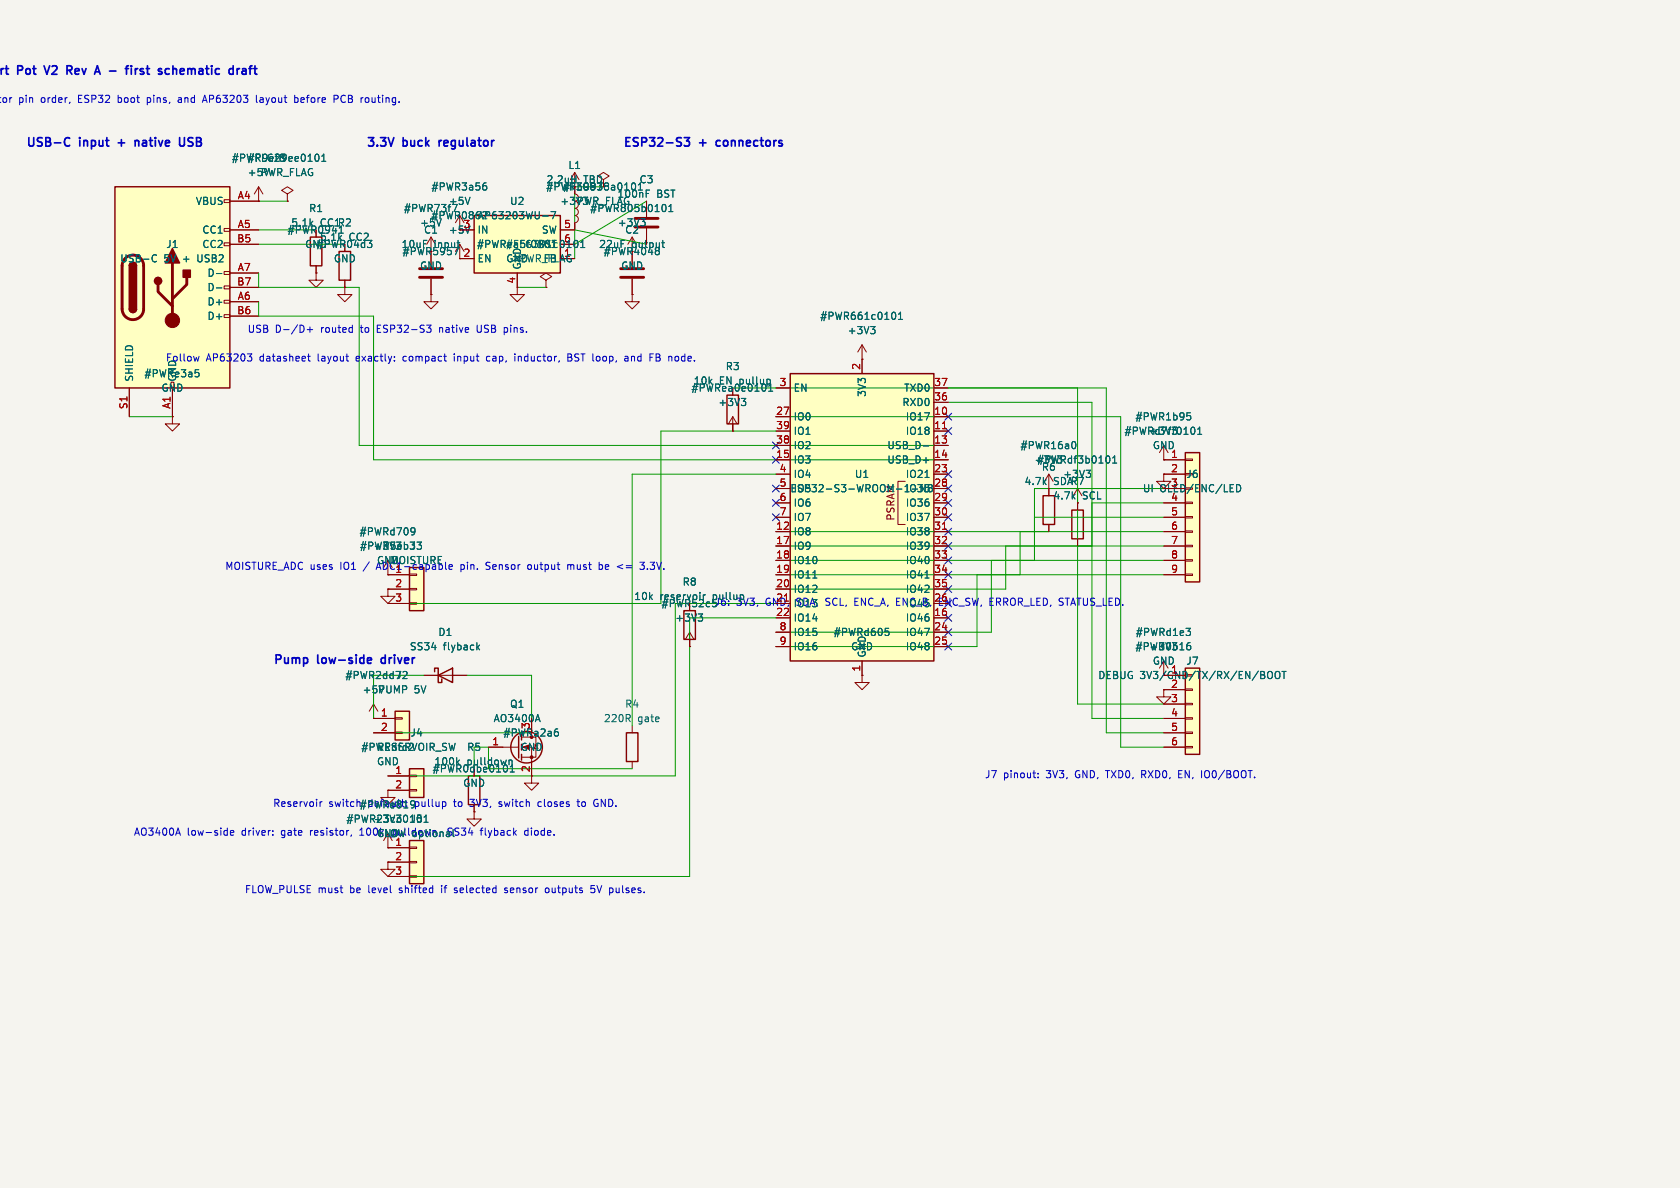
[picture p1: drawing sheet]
<svg xmlns="http://www.w3.org/2000/svg" width="297mm" height="210mm" viewBox="0 0 297 210" stroke-linecap="round" stroke-linejoin="round" font-family="sans-serif">
<path d="M0 0h297v210h-297z" fill="#f5f4ef" stroke="#f5f4ef" stroke-width=".18"/>
<path d="M81.3 43.2l-.8 1.3M81.3 43.2l.7 1.3M81.3 43.2v2.5M74.9 119.4h7.6M111.8 128.3v1.2M111.8 134.6v1.3" fill="none" stroke="#840000" stroke-width=".18"/>
<path d="M83.1 39.9l-.4 1.3M84.4 114.4l.4 .5M84.8 114l-.5 .5" fill="none" stroke="#006464" stroke-width=".18"/>
<path d="M76.8 118.7v-.6h.7v2.6h.6v-.7M77.5 119.4l2.5-1.3v2.6zM110.7 129.5h2.1v5.1h-2.1z" fill="none" stroke="#840000" stroke-width=".25"/>
<path d="M72.4 100.3h2.5v7.7h-2.5z" fill="#ffffc2"/>
<g fill="none" stroke="#840000" stroke-width=".25">
<path d="M59.9 44.5h2.1v5h-2.1zM72.4 100.3h2.5v7.7h-2.5zM91.7 130.2v3.8M92.2 133.4v1"/>
<circle cx="93.1" cy="132.1" r="2.79"/>
</g>
<g fill="none" stroke="#840000" stroke-width=".18">
<path d="M45.7 35.6h.1M45.7 33l-.7 1.3M45.7 33l.8 1.3M45.7 33v2.6M50.8 34.3l1-.6-1-.7-1 .7 1 .6v1.3M50.8 35.6h.1M101.6 30.5l-.8 1.3M101.6 30.5l.8 1.3M101.6 30.5v2.5M55.9 48.3v1.2h1.2l-1.2 1.3-1.3-1.3h1.3M55.9 48.3h.1M61 50.8v1.3h1.2l-1.2 1.2-1.3-1.2h1.3"/>
<path d="M61 50.8h.1M61 49.5v1.3M96.5 49.5l1-.6-1-.6-1 .6 1 .6v1.3M96.5 50.8h.1M152.4 63.5h.1M152.4 61l-.8 1.2M152.4 61l.8 1.2M152.4 61v2.5M68.6 104.1v1.3h1.2l-1.2 1.3-1.3-1.3h1.3M68.6 104.1h.1M68.6 101.6h3.8M68.6 104.1h3.8"/>
<path d="M68.6 106.7h3.8M72.4 104h1.3v.3h-1.3zM72.4 106.6h1.3v.2h-1.3zM86.4 132.1h5.3M92.2 130.3h2.5v3.6h-2.5M92.2 132.1h1.8v6.3h1.2l-1.2 1.3-1.3-1.3h1.3M94 127v2.5M68.6 149.9h.1M68.6 147.3v2.6M83.8 143.5v1.3h1.3l-1.3 1.3-1.3-1.3h1.3"/>
</g>
<g fill="none" stroke="#006464" stroke-width=".18">
<path d="M56.2 27.3l.2 .4-.2 .8M56.9 28.5h.7M56.9 27.6l.3-.4v1.3M60.3 39.9v1.3M60 41.2h.7M65.7 43.2l-.1 .5-.5 .1M101.8 42.5a.68 .68 0 0 1 .4 .6 .68 .68 0 0 1-.4 .7M102.7 43.8h.7M102.7 42.9l.3-.4v1.3M153.9 57.7h.8l-.4 .5M154.5 58.2l.2 .3v.3l-.2 .2M157.9 55.2a.68 .68 0 0 1 .5 .6 .68 .68 0 0 1-.5 .7"/>
<path d="M158.8 56.5h.8M158.8 55.6l.4-.4v1.3M90.2 136.5h.7M90.2 135.6l.4-.4v1.3M95.1 126.3l.4 1.3M98.2 129.3h.3l.2 .3v.4l-.5 .1M98.4 128.8h.2"/>
</g>
<circle cx="94" cy="133.9" r=".25" fill="#840000" stroke="#840000" stroke-width=".18"/>
<path d="M139.7 66h25.4v50.8h-25.4z" fill="#ffffc2"/>
<path d="M128.5 69.9h2.1v5h-2.1zM139.7 66h25.4v50.8h-25.4z" fill="none" stroke="#840000" stroke-width=".25"/>
<g fill="none" stroke="#840000" stroke-width=".18">
<path d="M129.5 74.9v1.3M137.2 68.6h2.5M137.2 73.7h2.5M137.2 76.2h2.5M137.2 78.7h2.5M152.4 63.5v2.5M165.1 68.6h2.5M165.1 73.7h2.5M165.1 76.2h2.5M165.1 78.7h2.5M165.1 71.1h2.5M137.2 81.3h2.5"/>
<path d="M137.2 83.8h2.5M137.2 86.4h2.5M137.2 88.9h2.5M137.2 91.4h2.5M137.2 94h2.5M137.2 96.5h2.5M137.2 99.1h2.5M160 85.1h-1.3v7.6h1.3M165.1 81.3h2.5M165.1 83.8h2.5M165.1 86.4h2.5M165.1 88.9h2.5"/>
<path d="M165.1 91.4h2.5M165.1 94h2.5M165.1 96.5h2.5M165.1 99.1h2.5M137.2 101.6h2.5M137.2 104.1h2.5M137.2 109.2h2.5M137.2 111.8h2.5M137.2 114.3h2.5M152.4 116.8v2.6M165.1 101.6h2.5M165.1 104.1h2.5"/>
<path d="M165.1 109.2h2.5M165.1 111.8h2.5M165.1 114.3h2.5M165.1 106.7h2.5"/>
</g>
<path d="M136.1 67.1l.1 .2-.1 .5M163.2 78.8h1M163.5 84.4h.7M164.3 85.7h.3M164.3 86.2h.3M164.3 86.9h.3M164.8 86.7v.1M143.7 102.2h.7M163.5 102.2h.7" fill="none" stroke="#006464" stroke-width=".18"/>
<path d="M166.6 75.8h.7M166.6 93.6h.7" fill="none" stroke="#a90000" stroke-width=".18"/>
<path d="M20.3 33h20.3v35.6h-20.3z" fill="#ffffc2"/>
<g fill="none" stroke="#840000" stroke-width=".18">
<path d="M39.6 35.3h1v.5h-1zM40.6 35.6h5.1M106.7 31.8l1-.7-1-.6-1 .6 1 .7v1.2M114.3 35.6v2.8M39.6 40.4h1v.5h-1zM39.6 42.9h1v.5h-1zM39.6 48h1v.5h-1zM39.6 50.5h1v.6h-1zM39.6 53.1h1v.5h-1zM39.6 55.6h1v.5h-1zM40.6 40.6h5.1M40.6 43.2h5.1"/>
<path d="M40.6 48.3h5.1M40.6 50.8h5.1M40.6 53.3h5.1M40.6 55.9h5.1M55.9 47v1.3M111.8 52.1v1.2h1.2l-1.2 1.3-1.3-1.3h1.3M111.8 52.1h.1M111.8 41.9v5.3M111.8 49.3v2.8M111.8 41.9l-.8 1.3M111.8 41.9l.7 1.3M114.3 40.4v2.8"/>
<path d="M22.9 68.6v5.1M30.5 73.7v1.2h1.2l-1.2 1.3-1.3-1.3h1.3M30.5 73.7h.1M30.5 68.6v5.1M129.5 76.2h.1M129.5 73.7l-.7 1.2M129.5 73.7l.8 1.2M129.5 73.7v2.5M152.4 119.4v1.3h1.3l-1.3 1.2-1.3-1.2h1.3M152.4 119.4h.1M68.6 139.7v1.3h1.2l-1.2 1.2-1.3-1.2h1.3M68.6 139.7h.1"/>
</g>
<path d="M20.3 33h20.3v35.6h-20.3zM22.9 54.6a.64 .64 0 0 0 .6 .6 .64 .64 0 0 0 .6-.6M54.9 41.9h2v5.1h-2zM82.8 137.2h2v5h-2z" fill="none" stroke="#840000" stroke-width=".25"/>
<path d="M112.3 38.6h4M22.1 45.7a1.9 1.9 0 0 1 2.1-.5 1.9 1.9 0 0 1 1.2 1.8v7.6a1.91 1.91 0 0 1-1.9 1.9 1.91 1.91 0 0 1-1.9-1.9v-7.8l.2-.6zM27.9 50.3v1.3l2.6 2.5M30.5 46.5v10.1M33 49v1.3l-2.5 2.5M109.7 47.5h4.1M109.7 49h4.1M112.3 40.1h4" fill="none" stroke="#840000" stroke-width=".51"/>
<g fill="#840000" stroke="#840000" stroke-width=".25">
<path d="M22.9 47h1.2v7.6h-1.2z"/>
<path d="M22.9 54.6h1.2a.64 .64 0 0 1-.6 .6 .64 .64 0 0 1-.6-.6z"/>
<path d="M30.5 43.9l1.2 2.6h-2.5z"/>
<path d="M32.4 47.8h1.3v1.2h-1.3z"/>
<circle cx="27.9" cy="49.7" r=".63"/>
</g>
<circle cx="30.5" cy="56.6" r="1.27" fill="#840000" stroke="#840000" stroke-width=".18"/>
<g fill="none" stroke="#006464" stroke-width=".18">
<path d="M111.9 32.3l.4 .3v.8M113.2 32.3v1.3M113.3 38.7h.8l-.5 .5M113.8 39.2l.3 .2v.3l-.3 .2M114.2 34.2h.5M114.2 33.6h.6M117.4 36.1a.79 .79 0 0 1 0 1.3M118.2 37.4h.8M118.2 36.5l.4-.4v1.3M27.1 45.1l.3-.1 .3 .2M27.7 46.2l-.3 .1-.3-.1M38.3 48.4h.9"/>
<path d="M38.3 50.9h.9M116.4 45h-.3M117 42.9h.5M117.2 42.5v1.1l.3 .2M34.5 65.3h.6M35 65.8l.2 .3v.3l-.2 .2M131.1 70.4h.7l-.4 .5M131.6 70.9l.2 .3v.3l-.2 .2M135.9 69.2h.7M136 68.2l.3-.3v1.3M156.5 111.1h.6M156.6 111.6h.3l.3 .2-.1 .5h-.5"/>
<path d="M80.9 134.7l.3 .5M81.2 134.4l-.5 .4M90 134.5l.2-.1h.3v.8"/>
</g>
<path d="M69.8 125.7h2.6v5.1h-2.6z" fill="#ffffc2"/>
<path d="M69.8 125.7h2.6v5.1h-2.6z" fill="none" stroke="#840000" stroke-width=".25"/>
<path d="M121.9 114.3h.1M121.9 111.8l-.7 1.2M121.9 111.8l.8 1.2M121.9 111.8v2.5M66 127h3.8M66 129.5h3.8M69.8 126.9h1.3v.2h-1.3zM69.8 129.4h1.3v.3h-1.3z" fill="none" stroke="#840000" stroke-width=".18"/>
<path d="M123.4 108.5h.8l-.4 .5M124 109l.2 .3v.3l-.2 .2M126.5 107.2l-.4 .1" fill="none" stroke="#006464" stroke-width=".18"/>
<path d="M72.4 135.9h2.5v5.1h-2.5z" fill="#ffffc2"/>
<path d="M120.9 108h2v5h-2zM72.4 135.9h2.5v5.1h-2.5z" fill="none" stroke="#840000" stroke-width=".25"/>
<g fill="none" stroke="#840000" stroke-width=".18">
<path d="M81.3 38.1v2.5M76.2 41.9l-.8 1.3M76.2 41.9l.8 1.3M76.2 41.9v5.3M76.2 49.3v2.8M121.9 113v1.3M66 127h.1M66 124.5l-.7 1.2M66 124.5l.8 1.2M66 124.5v2.5M68.6 137.2h3.8M68.6 139.7h3.8"/>
<path d="M72.4 137h1.3v.3h-1.3zM72.4 139.6h1.3v.2h-1.3zM68.6 152.4v1.3h1.2l-1.2 1.2-1.3-1.2h1.3M68.6 152.4h.1"/>
</g>
<path d="M78 38.7l-.4 1.2M80.8 36.1l-.5 1.3M83.1 34.9l-.4 1.2M85.6 32.8h.2l.3 .3-.1 .4-.4 .1M85.7 32.3h.2M80.8 42.9h.5M81 43.7l.3 .1M124.3 105.1v.9M124.7 105.1l-.4 .3M131.4 105.2l.1 .5M75 145.4h.7M75 144.5l.3-.4v1.3" fill="none" stroke="#006464" stroke-width=".18"/>
<path d="M74.2 47.5h4M74.2 49h4" fill="none" stroke="#840000" stroke-width=".51"/>
<path d="M72.4 148.6h2.5v7.6h-2.5z" fill="#ffffc2"/>
<path d="M72.4 148.6h2.5v7.6h-2.5z" fill="none" stroke="#840000" stroke-width=".25"/>
<path d="M76.2 52.1v1.2h1.3l-1.3 1.3-1.3-1.3h1.3M76.2 52.1h.1M68.6 149.9h3.8M68.6 152.4h3.8M68.6 154.9h3.8M72.4 149.7h1.3v.3h-1.3zM72.4 152.3h1.3v.2h-1.3zM72.4 154.8h1.3v.3h-1.3z" fill="none" stroke="#840000" stroke-width=".18"/>
<path d="M81.1 43.8l-.6 1.2M72.9 93.3l.4 .1a.84 .84 0 0 1-.3 1.2M73.4 93.8l-.3 .3h-.2" fill="none" stroke="#006464" stroke-width=".18"/>
<path d="M83.8 38.1h15.3v10.2h-15.3z" fill="#ffffc2"/>
<path d="M83.8 38.1h15.3v10.2h-15.3zM184.4 87.6h2v5.1h-2zM189.5 90.2h2v5.1h-2z" fill="none" stroke="#840000" stroke-width=".25"/>
<g fill="none" stroke="#840000" stroke-width=".18">
<path d="M101.6 34.3a.64 .64 0 0 1 .6 .6 .64 .64 0 0 1-.6 .7M101.6 36.8a.64 .64 0 0 1 .6 .7 .64 .64 0 0 1-.6 .6 .64 .64 0 0 1 .6 .6 .64 .64 0 0 1-.6 .7v1.2h-2.5M81.3 40.6h2.5M81.3 45.7h2.5M91.4 48.3v3.8h1.3l-1.3 1.2-1.2-1.2h1.2M185.4 86.4h.1M185.4 83.8l-.7 1.3M185.4 83.8l.8 1.3M185.4 83.8v3.8M185.4 92.7v1.3M190.5 88.9h.1M190.5 86.4v3.8"/>
<path d="M190.5 95.3v1.2M190.5 86.4l-.8 1.2M190.5 86.4l.8 1.2M205.7 116.8v2.6"/>
</g>
<path d="M95.9 38.2h1M97.4 37.4h.8l-.5 1.3M101.1 31.7h.7M101.8 31.1v1.2M189.8 78a.68 .68 0 0 1 .4 .7 .68 .68 0 0 1-.4 .6M192 83.1h.8l-.4 .5M192.6 83.6l.2 .3v.3l-.2 .2M195.9 80.6a.79 .79 0 0 1 0 1.3M196.7 81.9h.7M196.7 81l.4-.4v1.3M209.7 111.1h.8l-.5 .5M210.2 111.6l.3 .2v.3l-.3 .2" fill="none" stroke="#006464" stroke-width=".18"/>
<path d="M209.5 118.1h2.6v15.3h-2.6z" fill="#ffffc2"/>
<path d="M209.5 118.1h2.6v15.3h-2.6z" fill="none" stroke="#840000" stroke-width=".25"/>
<path d="M205.7 119.4h3.8M205.7 121.9h3.8M205.7 124.5h3.8M205.7 127h3.8M205.7 129.5h3.8M205.7 132.1h3.8M209.5 121.8h1.3v.2h-1.3zM209.5 124.3h1.3v.3h-1.3zM209.5 126.9h1.3v.2h-1.3zM209.5 129.4h1.3v.3h-1.3zM209.5 132h1.3v.2h-1.3z" fill="none" stroke="#840000" stroke-width=".18"/>
<path d="M224.2 118.9l.2-.2a.43 .43 0 0 1 .5 .4v.4a.42 .42 0 0 1-.4 .5 .42 .42 0 0 1-.4-.5zM225.6 118.8l.1-.1a.43 .43 0 0 1 .6 .4v.4a.42 .42 0 0 1-.5 .5 .42 .42 0 0 1-.4-.5v-.4zM226.6 118.7h.8M227 118.7v1.3" fill="none" stroke="#006464" stroke-width=".18"/>
<path d="M209.5 80h2.6v22.9h-2.6z" fill="#ffffc2"/>
<path d="M209.5 80h2.6v22.9h-2.6z" fill="none" stroke="#840000" stroke-width=".25"/>
<g fill="none" stroke="#840000" stroke-width=".18">
<path d="M40.6 35.6h5.1M45.7 35.6h.1M50.8 35.6h.1M101.6 39.4v1.2h-2.5M114.3 35.6v2.8M40.6 40.6h5.1M40.6 43.2h5.1M40.6 48.3h5.1M40.6 50.8h5.1M40.6 53.3h5.1M40.6 55.9h5.1M55.9 48.3h.1"/>
<path d="M55.9 47v1.3M61 50.8h.1M61 49.5v1.3M76.2 52.1h.1M76.2 44.5v2.7M76.2 49.3v2.8M81.3 40.6h2.5M81.3 45.7h2.5M91.4 48.3v2.5M96.5 50.8h.1M111.8 52.1h.1M111.8 44.5v2.7"/>
<path d="M111.8 49.3v2.8M114.3 40.4v2.8M22.9 68.6v5.1M30.5 73.7h.1M30.5 68.6v5.1M129.5 76.2h.1M129.5 74.9v1.3M137.2 68.6h2.5M137.2 73.7h2.5M137.2 76.2h2.5M137.2 78.7h2.5M152.4 63.5h.1"/>
<path d="M152.4 63.5v2.5M165.1 68.6h2.5M165.1 73.7h2.5M165.1 76.2h2.5M165.1 78.7h2.5M165.1 71.1h2.5M205.7 78.7v2.6M137.2 81.3h2.5M137.2 83.8h2.5M137.2 86.4h2.5M137.2 88.9h2.5M137.2 91.4h2.5"/>
<path d="M137.2 94h2.5M137.2 96.5h2.5M137.2 99.1h2.5M165.1 81.3h2.5M165.1 83.8h2.5M165.1 86.4h2.5M165.1 88.9h2.5M165.1 91.4h2.5M165.1 94h2.5M165.1 96.5h2.5M165.1 99.1h2.5M185.4 86.4h.1"/>
<path d="M185.4 86.4v1.2M185.4 92.7v1.3M190.5 88.9h.1M190.5 88.9v1.3M190.5 95.3v1.2M205.7 81.3h.1M205.7 83.8v1.3h1.3l-1.3 1.3-1.2-1.3h1.2M205.7 83.8h.1M205.7 81.3h3.8M205.7 83.8h3.8M205.7 86.4h3.8M205.7 88.9h3.8"/>
<path d="M205.7 91.4h3.8M205.7 94h3.8M205.7 96.5h3.8M205.7 99.1h3.8M209.5 81.2h1.3v.2h-1.3zM209.5 88.8h1.3v.2h-1.3zM209.5 91.3h1.3v.3h-1.3zM209.5 93.9h1.3v.2h-1.3zM209.5 96.4h1.3v.2h-1.3zM209.5 98.9h1.3v.3h-1.3zM68.6 104.1h.1M68.6 101.6h3.8"/>
<path d="M68.6 104.1h3.8M68.6 106.7h3.8M74.9 119.4h2.6M80 119.4h2.5M121.9 114.3h.1M121.9 113v1.3M137.2 101.6h2.5M137.2 104.1h2.5M137.2 109.2h2.5M137.2 111.8h2.5M137.2 114.3h2.5M152.4 119.4h.1"/>
<path d="M152.4 116.8v2.6M165.1 101.6h2.5M165.1 104.1h2.5M165.1 109.2h2.5M165.1 111.8h2.5M165.1 114.3h2.5M165.1 106.7h2.5M205.7 101.6h3.8M205.7 119.4h3.8M209.5 101.5h1.3v.2h-1.3zM66 127h.1M66 127h3.8"/>
<path d="M66 129.5h3.8M68.6 139.7h.1M68.6 137.2h3.8M68.6 139.7h3.8M86.4 132.1h2.5M94 127v2.5M94 134.6v2.6M205.7 121.9v1.3h1.3l-1.3 1.3-1.2-1.3h1.2M205.7 121.9h.1M205.7 127h3.8M205.7 129.5h3.8M205.7 132.1h3.8"/>
<path d="M205.7 121.9h3.8M205.7 124.5h3.8M68.6 149.9h.1M68.6 152.4h.1M68.6 149.9h3.8M68.6 152.4h3.8M68.6 154.9h3.8"/>
</g>
<g fill="none" stroke="#006464" stroke-width=".18">
<path d="M56.2 27.3l.2 .4-.2 .8M56.9 28.5h.7M56.9 27.6l.3-.4v1.3M60.3 39.9v1.3M78 38.7l-.4 1.2M80.8 36.1l-.5 1.3M83.1 34.9l-.4 1.2M83.1 39.9l-.4 1.3M85.6 32.8h.2l.3 .3-.1 .4-.4 .1M85.7 32.3h.2M95.9 38.2h1M97.4 37.4h.8l-.5 1.3"/>
<path d="M101.1 31.7h.7M101.8 31.1v1.2M111.9 32.3l.4 .3v.8M113.2 32.3v1.3M113.3 38.7h.8l-.5 .5M113.8 39.2l.3 .2v.3l-.3 .2M114.2 34.2h.5M114.2 33.6h.6M117.4 36.1a.79 .79 0 0 1 0 1.3M118.2 37.4h.8M118.2 36.5l.4-.4v1.3M27.1 45.1l.3-.1 .3 .2"/>
<path d="M27.7 46.2l-.3 .1-.3-.1M38.3 48.4h.9M38.3 50.9h.9M60 41.2h.7M65.7 43.2l-.1 .5-.5 .1M80.8 42.9h.5M81 43.7l.3 .1M81.1 43.8l-.6 1.2M101.8 42.5a.68 .68 0 0 1 .4 .6 .68 .68 0 0 1-.4 .7M102.7 43.8h.7M102.7 42.9l.3-.4v1.3M116.4 45h-.3"/>
<path d="M117 42.9h.5M117.2 42.5v1.1l.3 .2M153.9 57.7h.8l-.4 .5M154.5 58.2l.2 .3v.3l-.2 .2M157.9 55.2a.68 .68 0 0 1 .5 .6 .68 .68 0 0 1-.5 .7M158.8 56.5h.8M158.8 55.6l.4-.4v1.3M34.5 65.3h.6M35 65.8l.2 .3v.3l-.2 .2M131.1 70.4h.7l-.4 .5M131.6 70.9l.2 .3v.3l-.2 .2M135.9 69.2h.7"/>
<path d="M136 68.2l.3-.3v1.3M136.1 67.1l.1 .2-.1 .5M163.2 78.8h1M189.8 78a.68 .68 0 0 1 .4 .7 .68 .68 0 0 1-.4 .6M209.9 73h.6M210 73.5h.3l.2 .2v.4l-.5 .1M210.9 75.5a.79 .79 0 0 1 0 1.3M211.7 76.8h.8M211.7 75.9l.4-.4v1.3M72.9 93.3l.4 .1a.84 .84 0 0 1-.3 1.2M73.4 93.8l-.3 .3h-.2M163.5 84.4h.7"/>
<path d="M164.3 85.7h.3M164.3 86.9h.3M164.3 86.2h.3M164.8 86.7v.1M192 83.1h.8l-.4 .5M192.6 83.6l.2 .3v.3l-.2 .2M195.9 80.6a.79 .79 0 0 1 0 1.3M196.7 81.9h.7M196.7 81l.4-.4v1.3M218.6 85.7a.64 .64 0 0 1 .8 .6 .64 .64 0 0 1-.8 .6zM84.4 114.4l.4 .5M84.8 114l-.5 .5"/>
<path d="M123.4 108.5h.8l-.4 .5M124 109l.2 .3v.3l-.2 .2M124.3 105.1v.9M124.7 105.1l-.4 .3M126.5 107.2l-.4 .1M131.4 105.2l.1 .5M143.7 102.2h.7M156.5 111.1h.6M156.6 111.6h.3l.3 .2-.1 .5h-.5M163.5 102.2h.7M209.7 111.1h.8l-.5 .5M210 114.1h.3l.2 .2v.5l-.5 .1"/>
<path d="M210.2 113.6h.2M210.2 111.6l.3 .2v.3l-.3 .2M224.2 118.9l.2-.2a.43 .43 0 0 1 .5 .4v.4a.42 .42 0 0 1-.4 .5 .42 .42 0 0 1-.4-.5zM225.6 118.8l.1-.1a.43 .43 0 0 1 .6 .4v.4a.42 .42 0 0 1-.5 .5 .42 .42 0 0 1-.4-.5v-.4zM226.6 118.7h.8M227 118.7v1.3M80.9 134.7l.3 .5M81.2 134.4l-.5 .4M90 134.5l.2-.1h.3v.8M90.2 136.5h.7M90.2 135.6l.4-.4v1.3M95.1 126.3l.4 1.3"/>
<path d="M98.2 129.3h.3l.2 .3v.4l-.5 .1M98.4 128.8h.2M75 145.4h.7M75 144.5l.3-.4v1.3"/>
</g>
<g fill="none" stroke="#009600" stroke-width=".18">
<path d="M45.7 35.6h5.1M106.7 33h-5.1v12.7M114.3 35.6l-12.7 7.6M45.7 53.3v2.6h20.3v25.4h101.6M45.7 48.3v2.5h17.8v27.9h104.1M45.7 40.6h10.2M45.7 43.2h15.3M91.4 50.8h5.1M101.6 40.6l12.7 2.6M22.9 73.7h7.6M129.5 68.6h66.1v60.9h10.1M137.2 76.2h-20.4v30.5h-48.2"/>
<path d="M137.2 73.7h60.9v58.4h7.6M167.6 71.1h25.4v55.9h12.7M190.5 68.6v55.9h15.2M137.2 83.8h-25.4v44.5M137.2 94h68.5M137.2 96.5h68.5M137.2 99.1h68.5M175.3 99.1v12.7h-38.1M177.8 96.5v7.6h-40.6M180.3 94v7.6M182.9 91.4h22.8M193 88.9h12.7"/>
<path d="M205.7 86.4h-22.8v12.7M74.9 119.4h-8.9v7.6M82.5 119.4h11.5v10.1h-28M137.2 106.7h-17.8v30.5h-50.8M137.2 109.2h-15.3v45.7h-53.3M137.2 101.6h68.5M172.7 101.6v12.7h-35.5M83.8 135.9v-3.8h2.6v3.8h25.4"/>
</g>
<g fill="none" stroke="#000084" stroke-width=".18">
<path d="M136.6 78.1l1.2 1.2M137.8 78.1l-1.2 1.2M167 75.6l1.2 1.2M167 73.1l1.2 1.2M168.2 75.6l-1.2 1.2M168.2 73.1l-1.2 1.2M136.6 80.7l1.2 1.2M136.6 85.8l1.2 1.2M136.6 88.3l1.2 1.2M136.6 90.8l1.2 1.2M137.8 80.7l-1.2 1.2M137.8 85.8l-1.2 1.2"/>
<path d="M137.8 88.3l-1.2 1.2M137.8 90.8l-1.2 1.2M167 93.4l1.2 1.2M167 88.3l1.2 1.2M167 90.8l1.2 1.2M167 83.2l1.2 1.2M167 85.8l1.2 1.2M167 95.9l1.2 1.2M167 98.5l1.2 1.2M168.2 93.4l-1.2 1.2M168.2 88.3l-1.2 1.2M168.2 90.8l-1.2 1.2"/>
<path d="M168.2 83.2l-1.2 1.2M168.2 85.8l-1.2 1.2M168.2 95.9l-1.2 1.2M168.2 98.5l-1.2 1.2M167 108.6l1.2 1.2M167 111.2l1.2 1.2M167 113.7l1.2 1.2M167 103.5l1.2 1.2M167 101l1.2 1.2M168.2 108.6l-1.2 1.2M168.2 111.2l-1.2 1.2M168.2 113.7l-1.2 1.2"/>
<path d="M168.2 103.5l-1.2 1.2M168.2 101l-1.2 1.2"/>
</g>
<g fill="none" stroke="#0000c2" stroke-width=".18">
<path d="M2.1 17.3l-.4 .2M7.4 17.3l-.1 .2 .1 .5M13.9 17.4h.4M14.5 16.8h-.6v1.3h.6M20.9 17.3h.4l.1 .1M20.9 16.8v1.3M21.4 18l-.1 .1-.4-.1M26 17.3h.4l.2 .2-.1 .5h-.5M26 17.3v1.2M31.5 17.3h.5l.1 .8M32.1 17.6h-.4l-.2 .2 .2 .3 .4-.1M35.9 17.7h.6"/>
<path d="M36.2 16.8l.4 1.3M45.4 18l.1 .1M46 17.3h.5v.8M46.5 17.6h-.4l-.2 .2 .2 .3 .4-.1M52.2 17.3h.4l.1 .2-.1 .5-.4 .1M53.7 17.3h-.3l-.2 .1v.6h.5M53.8 17.6l-.6 .1M59.7 16.9l.1 .2-.1 .3M61 16.9a.59 .59 0 0 0-.7 .6 .59 .59 0 0 0 .7 .5M65.8 17.3v.7M54.3 58.3h1M54.8 57.8v.9"/>
<path d="M75.4 57.5h.8l-.4 .5 .3 .1 .1 .4-.2 .2h-.4M77.7 57.9v.8M77.9 57.9l-.2 .1M84.4 57.5v1l.1 .2h.3M89.3 57.9l.4 .1M89.7 58.6l-.4 .1M35.2 63l-.2 .8-.3-.6M43.7 62.6h.8l-.4 .4M44.3 63l.2 .3v.3l-.2 .2M54.4 63h.5M54.5 62.6v1l.4 .2M71.5 63l-.3 .2v.4l.3 .2"/>
<path d="M80.3 62.6v.1M80.3 63v.8M86.6 63h-.4l-.2 .2 .1 .6h.5M91 62.6v.1M91 63v.8M91.6 63v.8M91.8 63l-.2 .1M100.4 62.6h.4l.3 .2-.3 .4 .3 .1v.3l-.2 .2h-.5zM100.4 63.2h.4M110.6 63h.4v.8M111 63.8h-.4M111 63.3h-.4"/>
<path d="M111.6 63v.8M111.8 63l-.2 .1M116 63.2h.4M116.4 63.2h.2M116.5 62.6h-.5v1.2h.5M116.5 63.1l-.1 .1M119.7 63l.3 .2M120 63.6l-.3 .2M81.5 99.8v1.3M81.6 99.8l-.1 .1M86.5 99.4h-.4l-.2 .2 .1 .3 .4 .2M93.8 99.9l-.3-.1-.2 .3v.4l.2 .2 .3-.1"/>
<path d="M100.4 99.9l.3-.1 .2 .2M100.4 99.8v.9M100.9 100v.7M101.1 99.8l-.2 .2M105.9 99.9l.4-.1 .2 .3-.1 .5h-.5M110.1 99.8l-1 .4 1 .3M113.1 99.4h.8l-.4 .5 .3 .1 .1 .4-.2 .3h-.4M79.4 100.2l.6-.1-.1-.2-.3-.1-.2 .2v.6h.5M81.5 100.6l.1 .1M85.9 100.6l.5 .1M114.5 100.5v.2M151.1 106.3h.5"/>
<path d="M151.7 105.7h-.6v1.3h.6M175 107h.6M175 105.7h.6M183.5 137.4v.1M183.5 136.7v.1M201.8 136.9h.5M202.3 136.2h-.5v1.3M208.4 136.8h.4M209 136.2h-.6v1.3h.6M213 136.4v.9M31.5 146.4l.4 1.2M40.1 146.8l.1 .1"/>
<path d="M40.2 146.4v1.2M40.2 147.6h-.1M40.7 147.2l.6-.1v-.2l-.4-.1-.2 .2 .1 .6h.5M48.2 147.5v.1M48.2 146.9v.1M56.6 141.7v.9M56.9 141.7l-.3 .3M62.1 147.6l-.1 .2M63.6 147.6h.7M63.8 146.6l-.2 .1M78.1 156.5v.2M78.1 157v.8"/>
<path d="M79.4 147l.4 .1M79.4 146.4h.5M79.8 147.6h-.4M80.3 157.7l.4 .1M80.7 157l-.4 .1 .1 .2 .3 .1M83.1 141.3h.8M83.1 142.4l.1 .2M84.9 146.8h.5M85.4 146.4h-.3M88.2 142.5l.4 .1M88.6 141.7l-.4 .2 .1 .2h.3M89.7 157h-.3l-.2 .2 .5 .4"/>
<path d="M89.7 157.6l-.1 .2-.4-.1M93.3 146.9l-.3-.1-.3 .2 .2 .6h.4M93.3 146.4v1.2M95.7 141.8l-.4-.1-.2 .3 .1 .5h.5M96.5 157.1l.1-.1 .4 .1 .1 .5-.2 .1-.3 .1-.1-.1zM102 141.7h.5M102.2 141.3v1.1l.3 .2M105.1 156.5h-.6l-.1 .6 .2-.1 .4 .1 .2 .2-.1 .4-.2 .1-.5-.1M105.4 141.3l.3 .1M105.5 142h.2v.4l-.3 .2"/>
</g>
<g fill="none" stroke="#0000c2" stroke-width=".3">
<path d="M.9 12.1h.6M1.4 13.1h.1M7.8 11.6l.5 1.5M11.9 12.4h.5M12.2 12.4l.5 .7M12.4 11.6h-.5v1.5M16.9 12.7h.7M17.2 11.6l.5 1.5M22.1 12.1h.6M22.7 11.6l-.3 .2v1.3M23.2 11.6v.2M23.2 12.1v1"/>
<path d="M23.9 12.1v1M24.4 12.1l-.3 .1-.2 .2M29.8 12.1l.1 .1M29.9 13.1h-.1M30.6 11.6v1.5M31 12.1l-.4 .2M42.9 12.2h.5l.1 .9M43.5 12.5l-.5 .1a.29 .29 0 0 0-.2 .2 .29 .29 0 0 0 .2 .3h.5M44 12.1h.6M11.7 24.4l.3-.1 .3 .2M12.3 25.7l-.3 .1h-.3M23.9 24.8v1"/>
<path d="M24.5 24.9l-.4-.1-.2 .2M31.7 24.3v1.2l.3 .3h.5l.1-.3v-1.2M69.6 24.3l-.5 1.5M120.2 24.3l.3 .1M120.4 25.3v.4M121 24.3h.9l-.5 .6 .4 .1v.7l-.2 .1h-.4l-.2-.1M65 117.2h.6M65 116.3h.5l.2 .3-.7 .2"/>
</g>
<path d="M166.6 75.8h.7M166.6 93.6h.7" fill="none" stroke="#a90000" stroke-width=".18"/>
<g font-size="2.1" fill="#0000c2">
<text x="-.8" y="13.7">rt</text>
<text x="3.1" y="13.7">Pot</text>
<text x="8.5" y="13.7">V2</text>
<text x="13" y="13.7">Rev</text>
<text x="18.7" y="13.7">A</text>
<text x="25.3" y="13.7">first</text>
<text x="31.6" y="13.7">schematic</text>
<text x="44.7" y="13.7">draft</text>
<text x="4.4" y="26.4">USB-C</text>
<text x="14" y="26.4">input</text>
<text x="21.4" y="26.4">+</text>
<text x="25" y="26.4">native</text>
<text x="33.5" y="26.4">USB</text>
<text x="64.6" y="26.4">3.3V</text>
<text x="71.2" y="26.4">buck</text>
<text x="78.2" y="26.4">regulator</text>
<text x="110" y="26.4">ESP32-S3</text>
<text x="123.6" y="26.4">+</text>
<text x="127.2" y="26.4">connectors</text>
<text x="48.2" y="117.8">Pump</text>
<text x="56.1" y="117.8">low-side</text>
<text x="68" y="117.8">driver</text>
</g>
<g font-size="1.8" fill="#0000c2">
<text x="-1" y="18.4">tor</text>
<text x="3.9" y="18.4">pin</text>
<text x="8" y="18.4">order,</text>
<text x="14.7" y="18.4">ESP32</text>
<text x="21.9" y="18.4">boot</text>
<text x="27.3" y="18.4">pins,</text>
<text x="33" y="18.4">and</text>
<text x="37.6" y="18.4">AP63203</text>
<text x="47.2" y="18.4">layout</text>
<text x="54.1" y="18.4">before</text>
<text x="61.3" y="18.4">PCB</text>
<text x="66.3" y="18.4">routing.</text>
<text x="43.7" y="59">USB</text>
<text x="48.7" y="59">D-/D+</text>
<text x="56.9" y="59">routed</text>
<text x="64.1" y="59">to</text>
<text x="67.1" y="59">ESP32-S3</text>
<text x="78.3" y="59">native</text>
<text x="85.2" y="59">USB</text>
<text x="90.2" y="59">pins.</text>
<text x="29.2" y="64.1">Follow</text>
<text x="36.4" y="64.1">AP63203</text>
<text x="46" y="64.1">datasheet</text>
<text x="56.4" y="64.1">layout</text>
<text x="63.4" y="64.1">exactly:</text>
<text x="71.9" y="64.1">compact</text>
<text x="81.1" y="64.1">input</text>
<text x="87.1" y="64.1">cap,</text>
<text x="92.2" y="64.1">inductor,</text>
<text x="101.8" y="64.1">BST loop,</text>
<text x="112.3" y="64.1">and</text>
<text x="116.9" y="64.1">FB</text>
<text x="120.5" y="64.1">node.</text>
<text x="39.7" y="100.9">MOISTURE_ADC uses</text>
<text x="60.3" y="100.9">IO1</text>
<text x="64.6" y="100.9">/</text>
<text x="82.1" y="100.9">pin.</text>
<text x="86.8" y="100.9">Sensor</text>
<text x="94.4" y="100.9">output</text>
<text x="101.6" y="100.9">must</text>
<text x="107.3" y="100.9">be</text>
<text x="110.8" y="100.9">&lt;=</text>
<text x="115.1" y="100.9">3.3V.</text>
<text x="141.1" y="107.3">SDA, SCL,</text>
<text x="151.7" y="107.3">ENC_A, ENC_B,</text>
<text x="167.1" y="107.3">ENC_SW,</text>
<text x="176.2" y="107.3">ERROR_LED, STATUS_LED.</text>
<text x="174" y="137.8">J7</text>
<text x="177.4" y="137.8">pinout:</text>
<text x="185.1" y="137.8">3V3,</text>
<text x="190.4" y="137.8">GND, TXD0,</text>
<text x="202.5" y="137.8">RXD0,</text>
<text x="209.2" y="137.8">EN,</text>
<text x="213.4" y="137.8">IO0/BOOT.</text>
<text x="48.2" y="142.9">Reservoir</text>
<text x="80.8" y="142.9">to</text>
<text x="89.1" y="142.9">switch</text>
<text x="96.2" y="142.9">closes</text>
<text x="103.4" y="142.9">to</text>
<text x="106.4" y="142.9">GND.</text>
<text x="23.6" y="147.9">AO3400A</text>
<text x="33.1" y="147.9">low-side</text>
<text x="42.9" y="147.9">driver:</text>
<text x="50" y="147.9">gate</text>
<text x="55.3" y="147.9">resistor,</text>
<text x="86.3" y="147.9">flyback</text>
<text x="94.2" y="147.9">diode.</text>
<text x="43.2" y="158.1">FLOW_PULSE must</text>
<text x="62" y="158.1">be</text>
<text x="65.4" y="158.1">level</text>
<text x="71" y="158.1">shifted</text>
<text x="78.7" y="158.1">if</text>
<text x="81.2" y="158.1">selected</text>
<text x="90.3" y="158.1">sensor</text>
<text x="97.7" y="158.1">outputs</text>
<text x="105.9" y="158.1">5V</text>
<text x="109.4" y="158.1">pulses.</text>
</g>
<g font-size="1.8" fill="#006464">
<text x="40.9" y="28.8">#PWR9ef8</text>
<text x="43.7" y="28.8">#FLG29ee0101</text>
<text x="43.7" y="31.3">+5V</text>
<text x="46" y="31.3">PWR_FLAG</text>
<text x="76.2" y="33.9">#PWR3a56</text>
<text x="96.4" y="33.9">#PWR3993</text>
<text x="99.4" y="33.9">#FLG878a0101</text>
<text x="100.4" y="30.1">L1</text>
<text x="103.2" y="32.6">TBD</text>
<text x="109.1" y="35.2">100nF</text>
<text x="113" y="32.6">C3</text>
<text x="116.1" y="35.2">BST</text>
<text x="34.5" y="36.4">VBUS</text>
<text x="35.7" y="41.5">CC1</text>
<text x="51.4" y="40.2">5.1k</text>
<text x="54.5" y="37.7">R1</text>
<text x="56.6" y="40.2">CC1R2</text>
<text x="71.3" y="37.7">#PWR73f7</text>
<text x="74.2" y="40.2">+5V</text>
<text x="74.9" y="41.5">C1</text>
<text x="76.1" y="39">#PWR0862</text>
<text x="79.2" y="41.5">+5V</text>
<text x="79.2" y="36.4">+5V</text>
<text x="84.3" y="41.5">IN</text>
<text x="84.4" y="39">AP63203WU-7</text>
<text x="90.1" y="36.4">U2</text>
<text x="95.7" y="41.5">SW</text>
<text x="99" y="36.4">+3V3</text>
<text x="101.9" y="36.4">PWR_FLAG</text>
<text x="104.2" y="37.7">#PWR805b0101</text>
<text x="109.1" y="40.2">+3V3</text>
<text x="110.4" y="41.5">C2</text>
<text x="21.2" y="46.6">USB-C</text>
<text x="29" y="46.6">5V</text>
<text x="29.3" y="44">J1</text>
<text x="32.4" y="46.6">+</text>
<text x="35.2" y="46.6">USB2</text>
<text x="35.7" y="44">CC2</text>
<text x="53.8" y="44">GND</text>
<text x="55.8" y="44">#PWR04d3</text>
<text x="56.5" y="42.8">5.1k</text>
<text x="58.9" y="46.6">GND</text>
<text x="61.7" y="42.8">CC2</text>
<text x="70.9" y="44">10uF</text>
<text x="71" y="45.3">#PWR5957</text>
<text x="74.2" y="47.9">GND</text>
<text x="76.7" y="44">input</text>
<text x="84.2" y="44">#PWRea5f0101</text>
<text x="84.3" y="46.6">EN</text>
<text x="89.3" y="44">#FLG391c0101</text>
<text x="89.4" y="46.6">GND</text>
<text x="91.7" y="46.6">PWR_FLAG</text>
<text x="92.3" y="47.8" transform="rotate(-90 92.3 47.8)">GND</text>
<text x="94.9" y="44">BST</text>
<text x="96" y="46.6">FB</text>
<text x="99.6" y="42.9">6</text>
<text x="99.6" y="45.5">1</text>
<text x="105.8" y="44">22uF</text>
<text x="106.6" y="45.3">#PWR4048</text>
<text x="109.7" y="47.9">GND</text>
<text x="111.6" y="44">output</text>
<text x="36.6" y="49.1">D-</text>
<text x="36.6" y="51.7">D-</text>
<text x="36.6" y="54.2">D+</text>
<text x="36.6" y="56.7">D+</text>
<text x="144.9" y="56.7">#PWR661c0101</text>
<text x="149.8" y="59.3">+3V3</text>
<text x="128.2" y="65.6">R3</text>
<text x="23.7" y="67.6" transform="rotate(-90 23.7 67.6)">SHIELD</text>
<text x="25.4" y="66.9">#PWRe3a5</text>
<text x="28.4" y="69.4">GND</text>
<text x="31.3" y="67.6" transform="rotate(-90 31.3 67.6)">GND</text>
<text x="122.1" y="69.4">#PWRea0e0101</text>
<text x="122.5" y="68.2">10k</text>
<text x="126.9" y="72">+3V3</text>
<text x="127.2" y="68.2">EN pullup</text>
<text x="140.2" y="69.4">EN</text>
<text x="153.3" y="70.3" transform="rotate(-90 153.3 70.3)">3V3</text>
<text x="159.4" y="72">RXD0</text>
<text x="159.7" y="69.4">TXD0</text>
<text x="140.2" y="74.5">IO0</text>
<text x="140.2" y="77.1">IO1</text>
<text x="160" y="74.5">IO17</text>
<text x="160" y="77.1">IO18</text>
<text x="198.7" y="77.1">#PWRd7ff0101</text>
<text x="200.6" y="74.5">#PWR1b95</text>
<text x="203.1" y="77.1">+3V3</text>
<text x="140.2" y="79.6">IO2</text>
<text x="140.2" y="82.1">IO3</text>
<text x="156.8" y="79.6">USB_D-</text>
<text x="156.8" y="82.1">USB_D+</text>
<text x="180.3" y="79.6">#PWR16a0</text>
<text x="182.8" y="82.1">+3V3</text>
<text x="183.2" y="82.1">#PWRdf3b0101</text>
<text x="184.1" y="83.4">R6</text>
<text x="203.7" y="79.6">GND</text>
<text x="206.9" y="81">1</text>
<text x="139.6" y="87.2">ESP32-S3-WROOM-1-N8IO35</text>
<text x="140.2" y="84.7">IO4</text>
<text x="140.2" y="87.2">IO5</text>
<text x="140.2" y="89.8">IO6</text>
<text x="151" y="84.7">U1</text>
<text x="160" y="84.7">IO21</text>
<text x="160" y="89.8">IO36</text>
<text x="181" y="86">4.7k</text>
<text x="186.1" y="88.5">4.7k</text>
<text x="186.2" y="86">SDAR7</text>
<text x="187.9" y="84.7">+3V3</text>
<text x="191.4" y="88.5">SCL</text>
<text x="201.9" y="87.2">UI</text>
<text x="205.1" y="87.2">OLED/ENC/LED</text>
<text x="209.6" y="84.7">J6</text>
<text x="63.5" y="94.8">#PWRd709</text>
<text x="140.2" y="92.3">IO7</text>
<text x="140.2" y="94.8">IO8</text>
<text x="158.3" y="92.1" transform="rotate(-90 158.3 92.1)">PSRAM</text>
<text x="160" y="92.3">IO37</text>
<text x="160" y="94.8">IO38</text>
<text x="63.5" y="97.4">#PWR5eb3J3</text>
<text x="65.9" y="97.4">+3V3</text>
<text x="66.5" y="99.9">GND</text>
<text x="68.9" y="99.9">MOISTURE</text>
<text x="69.8" y="101.3">1</text>
<text x="140.2" y="97.4">IO9</text>
<text x="140.2" y="99.9">IO10</text>
<text x="160" y="97.4">IO39</text>
<text x="160" y="99.9">IO40</text>
<text x="112" y="106.3">10k</text>
<text x="116.6" y="106.3">reservoir</text>
<text x="120.6" y="103.7">R8</text>
<text x="126.1" y="106.3">pullup</text>
<text x="130.2" y="107.3">3V3,</text>
<text x="140.2" y="102.5">IO11</text>
<text x="140.2" y="105">IO12</text>
<text x="140.2" y="107.5">IO13</text>
<text x="160" y="102.5">IO41</text>
<text x="160" y="105">IO42</text>
<text x="160" y="107.5">IO45</text>
<text x="77.4" y="112.6">D1</text>
<text x="119.3" y="110.1">+3V3</text>
<text x="140.2" y="110.1">IO14</text>
<text x="140.2" y="112.6">IO15</text>
<text x="147.3" y="112.6">#PWRd605</text>
<text x="160" y="110.1">IO46</text>
<text x="160" y="112.6">IO47</text>
<text x="200.7" y="112.6">#PWRd1e3</text>
<text x="72.3" y="115.2">SS34</text>
<text x="78.4" y="115.2">flyback</text>
<text x="140.2" y="115.2">IO16</text>
<text x="150.4" y="115.2">GND</text>
<text x="153.3" y="116.3" transform="rotate(-90 153.3 116.3)">GND</text>
<text x="160" y="115.2">IO48</text>
<text x="200.6" y="115.2">#PWR0b16</text>
<text x="203.1" y="115.2">+3V3</text>
<text x="203.7" y="117.7">GND</text>
<text x="206.9" y="119.1">1</text>
<text x="209.6" y="117.7">J7</text>
<text x="60.9" y="120.2">#PWR2dd7J2</text>
<text x="64" y="122.8">+5VPUMP</text>
<text x="73.2" y="122.8">5V</text>
<text x="90.1" y="125.3">Q1</text>
<text x="110.4" y="125.3">R4</text>
<text x="194.1" y="120.2">DEBUG 3V3/GND/TX/RX/EN/BOOT</text>
<text x="72.5" y="130.4">J4</text>
<text x="87.2" y="127.9">AO3400A</text>
<text x="88.9" y="130.4">#PWRa2a6</text>
<text x="106.7" y="127.9">220R</text>
<text x="112.7" y="127.9">gate</text>
<text x="63.8" y="132.9">#PWRdfc2</text>
<text x="66.5" y="135.5">GND</text>
<text x="66.6" y="132.9">RESERVOIR_SW</text>
<text x="69.8" y="136.9">1</text>
<text x="76.4" y="136.8">#PWR0dbe0101</text>
<text x="76.7" y="135.5">100k</text>
<text x="82.5" y="132.9">R5</text>
<text x="82.5" y="135.5">pulldown</text>
<text x="91.9" y="132.9">GND</text>
<text x="58.1" y="142.9">switch #PWRe819 pullup</text>
<text x="63.5" y="143.1">#PWRe819</text>
<text x="65.2" y="142.9">default:</text>
<text x="81.8" y="139.3">GND</text>
<text x="61.1" y="145.6">#PWR23cc0101</text>
<text x="64.3" y="147.9">100k</text>
<text x="65.9" y="145.6">+3V3</text>
<text x="66.5" y="148.2">GNDpulldown,</text>
<text x="66.5" y="148.2">GND</text>
<text x="66.8" y="148.2">FLOW optional</text>
<text x="69.8" y="149.6">1</text>
<text x="72.5" y="145.6">J5</text>
<text x="80.3" y="147.9">SS34</text>
</g>
<g font-size="1.8" fill="#a90000">
<text x="41.9" y="35.3">A4</text>
<text x="41.9" y="40.4">A5</text>
<text x="81.8" y="40.4">3</text>
<text x="99.6" y="40.4">5</text>
<text x="41.8" y="42.9">B5</text>
<text x="81.8" y="45.5">2</text>
<text x="41.8" y="50.5">B7</text>
<text x="41.9" y="48">A7</text>
<text x="41.9" y="53.1">A6</text>
<text x="41.8" y="55.6">B6</text>
<text x="152.1" y="65.5" transform="rotate(-90 152.1 65.5)">2</text>
<text x="137.7" y="68.3">3</text>
<text x="165.1" y="68.3">37</text>
<text x="165.1" y="70.9">36</text>
<text x="22.6" y="72.4" transform="rotate(-90 22.6 72.4)">S1</text>
<text x="30.2" y="72.4" transform="rotate(-90 30.2 72.4)">A1</text>
<text x="137.1" y="73.4">27</text>
<text x="137.1" y="75.9">39</text>
<text x="165.1" y="73.4">10</text>
<text x="165.1" y="75.9">11</text>
<text x="137.1" y="78.5">38</text>
<text x="137.1" y="81">15</text>
<text x="137.7" y="83.6">4</text>
<text x="165.1" y="78.5">13</text>
<text x="165.1" y="81">14</text>
<text x="165.1" y="83.6">23</text>
<text x="206.9" y="83.6">2</text>
<text x="137.7" y="86.1">5</text>
<text x="137.7" y="88.6">6</text>
<text x="165.1" y="86.1">28</text>
<text x="165.1" y="88.6">29</text>
<text x="206.9" y="86.1">3</text>
<text x="206.9" y="88.6">4</text>
<text x="137.1" y="93.7">12</text>
<text x="137.7" y="91.2">7</text>
<text x="165.1" y="91.2">30</text>
<text x="165.1" y="93.7">31</text>
<text x="206.9" y="91.2">5</text>
<text x="206.9" y="93.7">6</text>
<text x="137.1" y="96.3">17</text>
<text x="137.1" y="98.8">18</text>
<text x="137.1" y="101.3">19</text>
<text x="165.1" y="96.3">32</text>
<text x="165.1" y="98.8">33</text>
<text x="165.1" y="101.3">34</text>
<text x="206.9" y="96.3">7</text>
<text x="206.9" y="98.8">8</text>
<text x="206.9" y="101.3">9</text>
<text x="69.8" y="103.9">2</text>
<text x="69.8" y="106.4">3</text>
<text x="135.5" y="107.3">GND,</text>
<text x="137.1" y="103.9">20</text>
<text x="137.1" y="106.4">21</text>
<text x="165.1" y="103.9">35</text>
<text x="165.1" y="106.4">26</text>
<text x="137.1" y="109">22</text>
<text x="137.7" y="111.5">8</text>
<text x="165.1" y="109">16</text>
<text x="165.1" y="111.5">24</text>
<text x="137.7" y="114">9</text>
<text x="152.1" y="118.8" transform="rotate(-90 152.1 118.8)">1</text>
<text x="165.1" y="114">25</text>
<text x="206.9" y="121.7">2</text>
<text x="206.9" y="124.2">3</text>
<text x="67.2" y="126.7">1</text>
<text x="67.2" y="129.3">2</text>
<text x="86.9" y="131.8">1</text>
<text x="93.7" y="129" transform="rotate(-90 93.7 129)">3</text>
<text x="206.9" y="126.7">4</text>
<text x="206.9" y="129.3">5</text>
<text x="206.9" y="131.8">6</text>
<text x="93.7" y="136.6" transform="rotate(-90 93.7 136.6)">2</text>
<text x="69.8" y="139.4">2</text>
<text x="69.8" y="152.1">2</text>
<text x="69.8" y="154.7">3</text>
</g>
<g font-size="1.8" fill="#840000">
<text x="96.5" y="32.6">2.2uH</text>
<text x="50.7" y="41.5">#PWR0941</text>
<text x="91.2" y="50.2" transform="rotate(-90 91.2 50.2)">4</text>
<text x="67.1" y="100.9">ADC1-capable</text>
<text x="116.8" y="107.5">#PWR52c5</text>
<text x="83.8" y="142.9">3V3,</text>
</g>
</svg>
